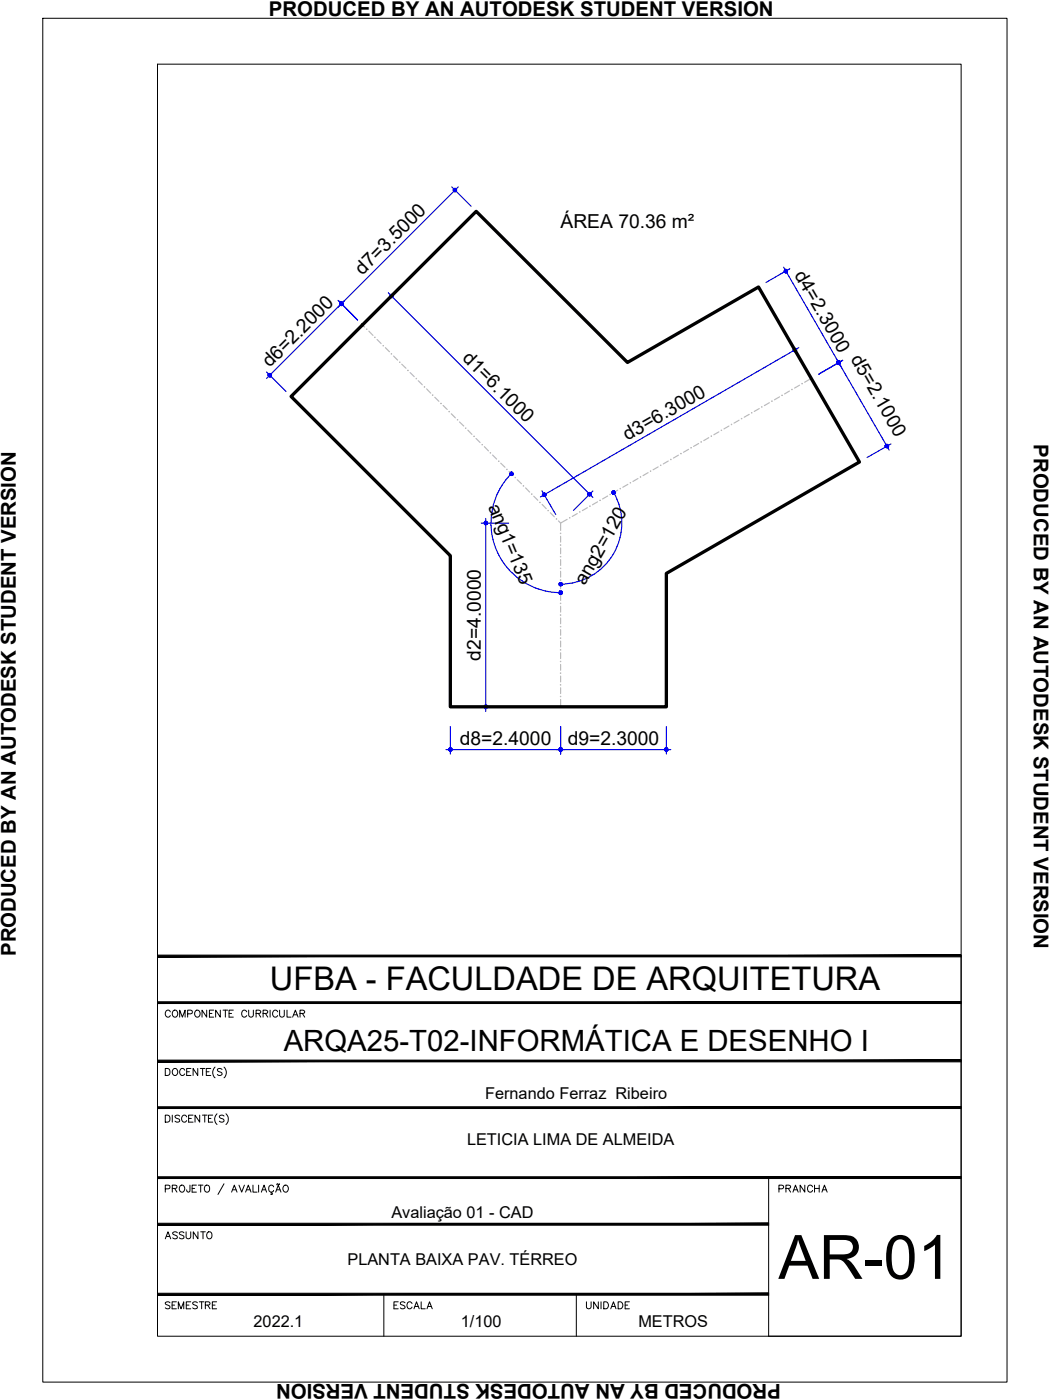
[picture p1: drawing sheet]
<svg xmlns="http://www.w3.org/2000/svg" width="229mm" height="305mm" viewBox="0 0 229 305" stroke-linecap="round" stroke-linejoin="round" font-family="sans-serif">
<!-- layer: ARQ_EIXO CINZA 04 -->
<g fill="none" stroke="#bababa" stroke-width=".25">
<path d="M78.9 70.7l.5 .5M80.3 72.1l.9 .9M82.1 73.9l.9 .9M83.9 75.7l.9 .9M85.7 77.5l.9 .9M87.5 79.3l.9 .9M89.3 81.1l.9 .9M91.1 82.9l.8 .9M92.9 84.7l.9 .9M94.7 86.5l.8 .9M96.5 88.3l.9 .9M98.3 90.1l.8 .9"/>
<path d="M100 91.9l1 .9M101.9 93.6l.8 1M103.6 95.5l.9 .9M105.5 97.2l.8 1M107.2 99.1l.9 .8M147.7 99.1l-1.1 .6M149.9 97.8l-1.1 .7M152.1 96.6l-1.1 .6M154.3 95.3l-1.1 .6M156.5 94l-1.1 .7M158.7 92.8l-1.1 .6M160.9 91.5l-1.1 .6"/>
<path d="M163.1 90.2l-1.1 .6M165.3 88.9l-1.1 .7M167.5 87.7l-1.1 .6M169.7 86.4l-1.1 .6M171.9 85.1l-1.1 .7M174.1 83.9l-1.1 .6M176.6 82.4l-1.4 .8M109 100.8l.9 .9M110.8 102.7l.9 .8M112.6 104.4l.9 .9M114.4 106.2l.9 .9M116.2 108l.9 .9"/>
<path d="M118 109.8l.9 .9M119.8 111.6l.9 .9M121.6 113.4l.4 .5M122 116.8v1.2M122 119.3v1.3M123.5 113.1l-1.5 .8v1.6M125.7 111.8l-1.1 .6M127.9 110.5l-1.1 .7M130.1 109.3l-1.1 .6M132.3 108l-1.1 .6M134.5 106.7l-1.1 .7M136.7 105.5l-1.1 .6"/>
<path d="M138.9 104.2l-1.1 .6M141.1 102.9l-1.1 .6M143.3 101.6l-1.1 .7M145.5 100.4l-1.1 .6M122 121.8v1.3M122 124.4v1.2M122 126.9v1.3M122 129.5v1.2M122 132v1.3M122 134.5v1.3M122 137.1v1.2M122 139.6v1.2"/>
<path d="M122 142.1v1.3M122 144.7v1.2M122 147.2v1.3M122 149.7v1.3M122 152.3v1.6"/>
</g>
<g fill="#bababa" stroke="#bababa" stroke-width=".22">
<path d="M122 149.1h.1z"/>
<path d="M122 141.5h.1z"/>
<path d="M122 126.3h.1z"/>
<path d="M124 112.7h.1z"/>
<path d="M126.2 111.5h.1z"/>
<path d="M130.6 108.9h.1z"/>
<path d="M139.4 103.8h.1z"/>
<path d="M141.6 102.6h.1z"/>
<path d="M148.2 98.8h.1z"/>
<path d="M157 93.7h.1z"/>
<path d="M172.3 84.8h.2z"/>
<path d="M174.5 83.5h.2z"/>
<path d="M119.3 111.2h.1z"/>
<path d="M117.5 109.4h.1z"/>
<path d="M115.7 107.6h.2z"/>
<path d="M108.5 100.4h.2z"/>
<path d="M101.3 93.2h.2z"/>
<path d="M97.7 89.6h.2z"/>
<path d="M95.9 87.8h.2z"/>
<path d="M94.1 86h.2z"/>
<path d="M83.4 75.3h.1z"/>
<circle cx="122.1" cy="151.6" r=".07"/>
<circle cx="122.1" cy="146.5" r=".07"/>
<circle cx="122.1" cy="144" r=".07"/>
<circle cx="122.1" cy="138.9" r=".07"/>
<circle cx="122.1" cy="136.4" r=".07"/>
<circle cx="122.1" cy="133.9" r=".07"/>
<circle cx="122.1" cy="131.3" r=".07"/>
<circle cx="122.1" cy="128.8" r=".07"/>
<circle cx="122.1" cy="123.7" r=".07"/>
<circle cx="122.1" cy="121.2" r=".07"/>
<circle cx="122.1" cy="118.6" r=".07"/>
<circle cx="122.1" cy="116.1" r=".07"/>
<circle cx="128.4" cy="110.2" r=".07"/>
<circle cx="132.9" cy="107.6" r=".07"/>
<circle cx="135.1" cy="106.4" r=".07"/>
<circle cx="137.3" cy="105.1" r=".07"/>
<circle cx="143.9" cy="101.3" r=".07"/>
<circle cx="146.1" cy="100" r=".07"/>
<circle cx="150.5" cy="97.5" r=".07"/>
<circle cx="152.7" cy="96.2" r=".07"/>
<circle cx="154.9" cy="94.9" r=".07"/>
<circle cx="159.3" cy="92.4" r=".07"/>
<circle cx="161.5" cy="91.1" r=".07"/>
<circle cx="163.7" cy="89.9" r=".07"/>
<circle cx="165.9" cy="88.6" r=".07"/>
<circle cx="168.1" cy="87.3" r=".07"/>
<circle cx="170.3" cy="86.1" r=".07"/>
<circle cx="121.2" cy="113" r=".07"/>
<circle cx="114" cy="105.8" r=".07"/>
<circle cx="112.2" cy="104" r=".07"/>
<circle cx="110.4" cy="102.2" r=".07"/>
<circle cx="106.8" cy="98.6" r=".07"/>
<circle cx="105" cy="96.8" r=".07"/>
<circle cx="103.2" cy="95" r=".07"/>
<circle cx="99.6" cy="91.4" r=".07"/>
<circle cx="92.4" cy="84.2" r=".07"/>
<circle cx="90.6" cy="82.4" r=".07"/>
<circle cx="88.8" cy="80.6" r=".07"/>
<circle cx="87" cy="78.9" r=".07"/>
<circle cx="85.2" cy="77" r=".07"/>
<circle cx="81.6" cy="73.4" r=".07"/>
<circle cx="79.9" cy="71.7" r=".07"/>
</g>
<!-- layer: COTA AZUL -->
<g fill="none" stroke="#00f" stroke-width=".25">
<path d="M98.3 40.7l4.3 4.2M99.8 40.7l-26.2 26.1M170.6 58.2l23 39.8M172 58.5l-5.2 3M73.6 65.4l4.3 4.3M75 65.4l-17 17M84.5 63.8l44.6 44.5M85.9 63.8l-4.2 4.2M172.6 75.4l3 5.1M173.9 75.7l-56.3 32.5M183.5 78.4l-5.2 3M58 81l4.3 4.2"/>
<path d="M194 96.6l-5.2 3M104.8 113.9h5.9M105.7 112.9v42M111.3 103.1a15.2 15.2 0 0 0-3.3 16.6 15.2 15.2 0 0 0 14.1 9.3M118 106.8l3 5.2M129.1 106.9l-4.3 4.2M133.6 107.2a13.3 13.3 0 0 1-11.5 20M98 158.2v6M104.8 153.9h5.9M122 158.2v6M145.1 158.2v6M97.1 163.2h48.9"/>
</g>
<!-- layer: 0 -->
<g fill="#00f" stroke="#00f" stroke-width=".22">
<path d="M85 64.2l-.1 .1 .3 .1zM84.9 64.3l.3 .1-.3 .2zM84.9 64.6l.1 .1 .2-.3z"/>
<path d="M85.2 64.4l-.2 .3 .1 .1zM85.2 64.4l.1 .4h-.2zM85.2 64.4l.1 .4 .2-.1z"/>
<path d="M85.2 64.4l.3 .3 .1-.1zM85.2 64.4l.4-.1v.3zM85.2 64.4l.4-.1-.1-.1z"/>
<path d="M85.3 64.1l-.1 .3 .3-.2zM85.1 64.1h.2l-.1 .3zM85 64.2l.2 .2-.1-.3z"/>
<path d="M128.4 107.6l.3 .3v-.2zM128.4 107.6l.3-.1v.2zM128.4 107.6l.3-.1v-.2z"/>
<path d="M128.5 107.2l-.1 .4 .3-.3zM128.3 107.2h.2l-.1 .4zM128.1 107.3l.3 .3-.1-.4z"/>
<path d="M128.1 107.3l-.1 .2 .4 .1zM128 107.5l.4 .1-.4 .1zM128 107.7l.1 .2 .3-.3z"/>
<path d="M128.4 107.6l-.3 .3 .2 .1zM128.4 107.6l.1 .4h-.2zM128.4 107.6l.1 .4 .2-.1z"/>
<path d="M105.6 113.5l.1 .4v-.4zM105.6 113.5l.1 .4-.2-.2zM105.5 113.7l-.1 .2h.3z"/>
<path d="M105.4 113.9l.1 .2 .2-.2zM105.5 114.1l.2-.2-.1 .3zM105.7 113.9l-.1 .3 .1 .1z"/>
<path d="M105.7 113.9v.4l.3-.1zM105.7 113.9l.4 .2-.1 .1zM105.7 113.9l.4 .2v-.2z"/>
<path d="M105.7 113.9h.4v-.2zM106 113.5l.1 .2-.4 .2zM105.7 113.5v.4l.3-.4z"/>
<path d="M105.7 153.9v.4l.3-.1zM105.7 153.9l.4 .2-.1 .1zM105.7 153.9l.4 .2v-.2z"/>
<path d="M105.7 153.9h.4v-.2zM106 153.5l.1 .2-.4 .2zM105.7 153.5v.4l.3-.4z"/>
<path d="M105.6 153.5l.1 .4v-.4zM105.6 153.5l.1 .4-.2-.2zM105.5 153.7l-.1 .2h.3z"/>
<path d="M105.4 153.9l.1 .2 .2-.2zM105.5 154.1l.2-.2-.1 .3zM105.7 153.9l-.1 .3 .1 .1z"/>
<path d="M118.2 107.9l.1 .1 .2-.3zM118.5 107.7v.4l-.2-.1zM118.5 107.7v.4l.2-.1z"/>
<path d="M118.5 107.7l.2 .3 .1-.1zM118.5 107.7h.4l-.1 .2zM118.5 107.7h.4l-.1-.2z"/>
<path d="M118.7 107.4l-.2 .3 .3-.2zM118.5 107.3l.2 .1-.2 .3zM118.3 107.4l.2 .3v-.4z"/>
<path d="M118.3 107.4l-.1 .1 .3 .2zM118.2 107.5l.3 .2h-.4zM118.1 107.7l.1 .2 .3-.2z"/>
<path d="M173.2 75.9l-.1 .3 .3-.2zM173.1 75.8l.1 .1-.1 .3zM172.9 75.9l.2 .3v-.4z"/>
<path d="M172.9 75.9l-.2 .1 .4 .2zM172.7 76l.4 .2h-.4zM172.7 76.2v.2l.4-.2z"/>
<path d="M172.7 76.4l.2 .1 .2-.3zM173.1 76.2v.4l-.2-.1zM173.1 76.2v.4l.1-.1z"/>
<path d="M173.1 76.2l.1 .3 .2-.1zM173.1 76.2h.3v.2zM173.1 76.2h.3v-.2z"/>
<path d="M170.9 58.7l-.1 .1 .3 .2zM170.8 58.8l.3 .2h-.4zM170.7 59l.1 .2 .3-.2z"/>
<path d="M170.8 59.2l.1 .2 .2-.4zM171.1 59v.4h-.2zM171.1 59v.4h.2z"/>
<path d="M171.1 59l.2 .4 .1-.2zM171.1 59h.3v.2zM171.1 59h.3v-.2z"/>
<path d="M171.3 58.7l-.2 .3 .3-.2zM171.1 58.6l.2 .1-.2 .3zM170.9 58.7l.2 .3v-.4z"/>
<path d="M182.6 79l.2 .2 .1-.1zM182.6 79h.4l-.1 .1zM182.6 79h.4l-.1-.3z"/>
<path d="M182.8 78.6l-.2 .4 .3-.3zM182.6 78.6h.2l-.2 .4zM182.4 78.6l.2 .4v-.4z"/>
<path d="M182.2 78.7l.4 .3-.2-.4zM182.2 78.7l.4 .3h-.4zM182.2 79v.1l.4-.1z"/>
<path d="M182.2 79.1l.2 .1 .2-.2zM182.6 79v.3l-.2-.1zM182.6 79v.3l.2-.1z"/>
<path d="M182.2 78.7l.4 .3-.2-.4zM182.2 78.7l.4 .3h-.4zM182.2 79v.1l.4-.1z"/>
<path d="M182.2 79.1l.2 .1 .2-.2zM182.6 79v.3l-.2-.1zM182.6 79v.3l.2-.1z"/>
<path d="M182.6 79l.2 .2 .1-.1zM182.6 79h.4l-.1 .1zM182.6 79h.4l-.1-.3z"/>
<path d="M182.8 78.6l-.2 .4 .3-.3zM182.6 78.6h.2l-.2 .4zM182.4 78.6l.2 .4v-.4z"/>
<path d="M193.1 97.1l.2 .4 .1-.2zM193.1 97.1h.4l-.1 .2zM193.1 97.1h.4l-.1-.2z"/>
<path d="M193.3 96.8l-.2 .3 .3-.2zM193.1 96.7l.2 .1-.2 .3zM192.9 96.8l.2 .3v-.4z"/>
<path d="M192.7 96.9l.4 .2-.2-.3zM192.7 96.9l.4 .2h-.4zM192.7 97.1v.2l.4-.2z"/>
<path d="M192.7 97.3l.2 .2 .2-.4zM193.1 97.1v.4h-.2zM193.1 97.1v.4h.2z"/>
<path d="M74.4 65.7l-.1 .4 .3-.2zM74.2 65.7h.2l-.1 .4zM74 65.9l.3 .2-.1-.4z"/>
<path d="M74 65.9v.1l.3 .1zM74 66l.3 .1-.3 .1zM74 66.2v.2l.3-.3z"/>
<path d="M74 66.4l.2 .1 .1-.4zM74.3 66.1l.1 .4h-.2zM74.3 66.1l.1 .4 .2-.1z"/>
<path d="M74.3 66.1l.3 .3 .1-.2zM74.3 66.1l.4-.1v.2zM74.3 66.1l.4-.1-.1-.1z"/>
<path d="M58.8 81.7l-.3 .3h.1zM58.8 81.7v.3h-.2zM58.8 81.7v.3h.2z"/>
<path d="M58.8 81.7l.2 .3 .1-.2zM58.8 81.7l.3-.1v.2zM58.8 81.7l.3-.1-.1-.2z"/>
<path d="M58.8 81.3v.4l.2-.3zM58.6 81.3h.2v.4zM58.5 81.4l.3 .3-.2-.4z"/>
<path d="M58.5 81.4l-.1 .2 .4 .1zM58.4 81.6l.4 .1-.4 .1zM58.4 81.8l.1 .2 .3-.3z"/>
<path d="M74 66.4l.2 .1 .1-.4zM74.3 66.1l.1 .4h-.2zM74.3 66.1l.1 .4 .2-.1z"/>
<path d="M74.3 66.1l.3 .3 .1-.2zM74.3 66.1l.4-.1v.2zM74.3 66.1l.4-.1-.1-.1z"/>
<path d="M74.4 65.7l-.1 .4 .3-.2zM74.2 65.7h.2l-.1 .4zM74 65.9l.3 .2-.1-.4z"/>
<path d="M74 65.9v.1l.3 .1zM74 66l.3 .1-.3 .1zM74 66.2v.2l.3-.3z"/>
<path d="M99.1 41v.4l.2-.3zM99 41h.1v.4zM98.8 41.1l.3 .3-.1-.4z"/>
<path d="M98.8 41.1l-.1 .2 .4 .1zM98.7 41.3l.4 .1-.4 .1zM98.7 41.5l.1 .2 .3-.3z"/>
<path d="M99.1 41.4l-.3 .3h.2zM99.1 41.4v.3h-.1zM99.1 41.4v.3h.2z"/>
<path d="M99.1 41.4l.2 .3 .1-.2zM99.1 41.4l.3-.1v.2zM99.1 41.4l.3-.1-.1-.2z"/>
<path d="M122 163.2h.4v-.2zM122.3 162.9l.1 .1-.4 .2zM122 162.8v.4l.3-.3z"/>
<path d="M121.9 162.9l.1 .3v-.4zM121.9 162.9l.1 .3-.2-.2zM121.8 163l-.1 .2h.3z"/>
<path d="M121.7 163.2l.1 .2 .2-.2zM121.8 163.4l.2-.2-.1 .3zM122 163.2l-.1 .3 .1 .1z"/>
<path d="M122 163.2v.4l.3-.1zM122 163.2l.4 .2-.1 .1zM122 163.2l.4 .2v-.2z"/>
<path d="M97.7 163.2v.2l.3-.2zM97.7 163.4l.3-.2-.1 .3zM98 163.2l-.1 .3 .1 .1z"/>
<path d="M98 163.2v.4l.3-.1zM98 163.2l.4 .2-.1 .1zM98 163.2l.4 .2v-.2z"/>
<path d="M98 163.2h.4v-.2zM98.3 162.9l.1 .1-.4 .2zM98 162.8v.4l.3-.3z"/>
<path d="M97.9 162.9l.1 .3v-.4zM97.9 162.9l.1 .3-.3-.2zM97.7 163v.2h.3z"/>
<path d="M145.1 163.2h.4l-.1-.2zM145.2 162.9l.2 .1-.3 .2zM145.1 162.8v.4l.1-.3z"/>
<path d="M144.9 162.9l.2 .3v-.4zM144.9 162.9l.2 .3-.4-.2zM144.7 163v.2h.4z"/>
<path d="M144.7 163.2v.2l.4-.2zM144.7 163.4l.4-.2-.2 .3zM145.1 163.2l-.2 .3 .2 .1z"/>
<path d="M145.1 163.2v.4l.1-.1zM145.1 163.2l.3 .2-.2 .1zM145.1 163.2l.3 .2 .1-.2z"/>
<path d="M121.7 163.2l.1 .2 .2-.2zM121.8 163.4l.2-.2-.1 .3zM122 163.2l-.1 .3 .1 .1z"/>
<path d="M122 163.2v.4l.3-.1zM122 163.2l.4 .2-.1 .1zM122 163.2l.4 .2v-.2z"/>
<path d="M122 163.2h.4v-.2zM122.3 162.9l.1 .1-.4 .2zM122 162.8v.4l.3-.3z"/>
<path d="M121.9 162.9l.1 .3v-.4zM121.9 162.9l.1 .3-.2-.2zM121.8 163l-.1 .2h.3z"/>
<path d="M111.5 102.8l-.2 .4 .3-.3zM111.3 102.8h.2l-.2 .4zM111.1 102.9l.2 .3v-.4z"/>
<path d="M111.1 102.9l-.1 .2 .3 .1zM111 103.1l.3 .1-.3 .1zM111 103.3l.1 .1 .2-.2z"/>
<path d="M111.3 103.2l-.2 .2 .2 .1zM111.3 103.2l.2 .3h-.2zM111.3 103.2l.2 .3 .1-.1z"/>
<path d="M111.3 103.2l.3 .2 .1-.1zM111.3 103.2l.4-.1v.2zM111.3 103.2l.4-.1-.1-.2z"/>
<path d="M122 129h.4v-.1zM122.3 128.7l.1 .2-.4 .1zM122 128.7v.3l.3-.3z"/>
<path d="M121.9 128.7l.1 .3v-.3zM121.9 128.7l.1 .3-.2-.1zM121.8 128.9l-.1 .1h.3z"/>
<path d="M121.7 129l.1 .2 .2-.2zM121.8 129.2l.2-.2-.1 .4zM122 129l-.1 .4h.1z"/>
<path d="M122 129v.4h.3zM122 129l.4 .2-.1 .2zM122 129l.4 .2v-.2z"/>
<path d="M121.7 127.2l.1 .2 .2-.2zM121.8 127.4l.2-.2-.1 .3zM122 127.2l-.1 .3 .1 .1z"/>
<path d="M122 127.2v.4l.3-.1zM122 127.2l.4 .2-.1 .1zM122 127.2l.4 .2v-.2z"/>
<path d="M122 127.2h.4v-.2zM122.3 126.9l.1 .1-.4 .2zM122 126.8v.4l.3-.3z"/>
<path d="M121.9 126.9l.1 .3v-.4zM121.9 126.9l.1 .3-.2-.2zM121.8 127l-.1 .2h.3z"/>
<path d="M133.4 106.9l-.1 .2 .3 .1zM133.3 107.1l.3 .1h-.4zM133.2 107.2l.1 .2 .3-.2z"/>
<path d="M133.3 107.4l.1 .2 .2-.4zM133.6 107.2v.4h-.2zM133.6 107.2v.4h.2z"/>
<path d="M133.6 107.2l.2 .4 .1-.2zM133.6 107.2h.4l-.1 .2zM133.6 107.2h.4l-.1-.1z"/>
<path d="M133.8 106.9l-.2 .3 .3-.1zM133.6 106.8l.2 .1-.2 .3zM133.4 106.9l.2 .3v-.4z"/>
</g>
<path d="M78.9 70.7l24.8-24.7 32.9 32.9 28.5-16.4 22 38.1-42 24.2v29.1h-47.1v-32.9l-34.6-34.7z" fill="none" stroke="#000" stroke-width=".72"/>
<!-- layer: MRG_EXTERNA -->
<path d="M9.3 4h209.9v296.9h-209.9z" fill="none" stroke="#000" stroke-width=".22"/>
<!-- layer: MRG_INTERNA -->
<path d="M34.3 14h175v276.9h-175z" fill="none" stroke="#000" stroke-width=".22"/>
<!-- layer: SIMB_01 -->
<g fill="#000" stroke="#000" stroke-width=".22">
<path d="M34.3 218.1v.4l175-.4zM34.3 218.5l175-.4v.4z"/>
<path d="M34.3 207.9v.4l175-.4zM34.3 208.3l175-.4v.4z"/>
<path d="M34.3 230.8v.4l175-.4zM34.3 231.2l175-.4v.4z"/>
<path d="M34.3 256.2v.4l175-.4zM34.3 256.6l175-.4v.4z"/>
<path d="M34.3 241v.3l175-.3zM34.3 241.3l175-.3v.3z"/>
<path d="M34.3 266.3v.4l133-.4zM34.3 266.7l133-.4v.4z"/>
<path d="M34.3 282h133v-.4zM34.3 281.6h133l-133 .4z"/>
</g>
<g fill="none" stroke="#000" stroke-width=".22">
<path d="M45 219.9v1.5l-1-1.5v1.5M46.5 219.9h-.9v1.5h.9M48 219.9v1.5l-1.1-1.5v1.5M48.6 219.9h1M49.1 219.9v1.5M50.8 219.9h-.9v1.5h.9M54.1 219.9v1.1l.5 .4h.3l.3-.4v-1.1M58.8 219.9v1.5M60.9 219.9v1.1l.4 .4 .5-.2 .1-1.3M62.5 219.9v1.5h.9M209.3 208.1v82.8h-42v-34.5M36 232.6h.5a.82 .82 0 0 1 .5 .8 .82 .82 0 0 1-.5 .7h-.5z"/>
<path d="M37.1 220.3a.56 .56 0 0 0-.7-.4 .56 .56 0 0 0-.4 .6 .63 .63 0 0 0 .2 .8 .63 .63 0 0 0 .9-.2M37.7 220.1a.72 .72 0 0 1 1 .2 .72 .72 0 0 1-.3 1.1 .72 .72 0 0 1-.9-.4 .72 .72 0 0 1 .2-.9zM37.7 232.8a.72 .72 0 0 1 1 .2 .72 .72 0 0 1-.3 1.1 .72 .72 0 0 1-.9-.4 .72 .72 0 0 1 .2-.9zM39.1 221.4v-1.5l.6 1.5 .6-1.5v1.5M40.2 233a.56 .56 0 0 0-.6-.4 .56 .56 0 0 0-.5 .6 .63 .63 0 0 0 .3 .8 .63 .63 0 0 0 .8-.2M40.6 233.3h.6M40.9 220.7l.9-.1v-.5l-.3-.2h-.6v1.5M41.6 232.6h-1v1.5h1M42.7 220a.71 .71 0 0 1 .9 .7 .71 .71 0 0 1-.9 .7l-.3-.5v-.4zM43.1 232.6v1.5l-1.1-1.5v1.5M43.6 232.6h1M44.1 232.6v1.5"/>
<path d="M44.9 233.3h.6M45.6 220.6h.5M45.9 232.6h-1v1.5h1M46.8 232.3a1.57 1.57 0 0 0 0 2.4M48.3 232.8l-.3-.2-.7 .2 .2 .4 .5 .2 .3 .3v.2l-.3 .2-.7-.2M48.8 232.3a1.57 1.57 0 0 1 0 2.4M49.9 220.6h.5M53.7 220.3a.56 .56 0 0 0-.6-.4 .56 .56 0 0 0-.5 .6 .63 .63 0 0 0 .3 .8 .63 .63 0 0 0 .8-.2M55.8 220.6h.8l.2-.4-.4-.3h-.6v1.5M56.3 220.6l.5 .8M57.3 220.6h.8l.2-.4-.4-.3h-.6v1.5M57.8 220.6l.5 .8"/>
<path d="M60.5 220.3a.56 .56 0 0 0-.7-.4 .56 .56 0 0 0-.4 .6 .63 .63 0 0 0 .2 .8 .63 .63 0 0 0 .9-.2M63.7 221.4l.6-1.5 .6 1.5M63.9 220.9h.7M65.3 220.6h.9l.1-.4-.3-.3h-.7v1.5M65.8 220.6l.5 .8M36 242.8h.5a.82 .82 0 0 1 .5 .7 .82 .82 0 0 1-.5 .8h-.5zM36 258.8l.9-.1 .1-.6-1-.1v1.5M37.5 258.7l1-.1v-.5l-1-.1v1.5M37.5 242.8v1.5M38 258.7l.5 .8M39.1 243l-.3-.2-.7 .2 .2 .4 .7 .3 .1 .2v.2l-.3 .2-.7-.2M39.2 258.2a.72 .72 0 0 1 1 .2 .72 .72 0 0 1-.3 1.1 .72 .72 0 0 1-.9-.4 .72 .72 0 0 1 .2-.9z"/>
<path d="M40.6 243.2a.56 .56 0 0 0-.6-.4 .56 .56 0 0 0-.5 .6 .63 .63 0 0 0 .3 .8 .63 .63 0 0 0 .8-.2M41.1 243.5h.6M41.4 258l-.1 1.4-.4 .1-.2-.1-.1-.4M41.8 258.7h.6M42 242.8h-.9v1.5h.9M42.8 258h-1v1.5h1M43.2 258h1M43.5 242.8v1.5l-1-1.5v1.5M43.7 258v1.5M44.1 242.8h1M44.6 242.8v1.5M44.6 258.2a.63 .63 0 0 1 .8-.1 .63 .63 0 0 1 .2 .9 .57 .57 0 0 1-.5 .6 .57 .57 0 0 1-.6-.6z"/>
<path d="M45.4 243.5h.5M46.3 242.8h-.9v1.5h.9M47.2 242.5a1.57 1.57 0 0 0 0 2.3M48.8 243l-.4-.2-.6 .2 .1 .4 .7 .3 .2 .2v.2l-.4 .2-.6-.2M48.8 257.7l-1.3 2.4M49.2 242.5a1.57 1.57 0 0 1 0 2.3M50.4 259.5l.6-1.5 .6 1.5M50.7 259h.7M52 258l.6 1.5 .6-1.5M53.5 259.5l.6-1.5 .6 1.5M53.7 259h.7M55.1 258v1.5h.9"/>
<path d="M56.3 258v1.5M56.9 259.5l.6-1.5 .5 1.5M57.1 259h.7M59.1 259.5v.3l.2 .2h-.4M59.6 258.4a.6 .6 0 0 0-.9-.3 .6 .6 0 0 0-.2 .9 .54 .54 0 0 0 .4 .5 .54 .54 0 0 0 .7-.3M60 259.5l.6-1.5 .6 1.5M60.2 259h.8M60.3 257.8l-.1 .1M60.3 257.8h.2M60.5 257.8l.1 .1M60.6 257.9h.2M60.9 257.7l-.1 .2"/>
<path d="M61.8 258.2a.72 .72 0 0 1 1 .2 .72 .72 0 0 1-.3 1.1 .72 .72 0 0 1-.9-.4 .72 .72 0 0 1 .2-.9zM83.6 281.8v9.1M125.5 281.8v9.1"/>
</g>
<text font-size="13.3" x="169.5" y="278.4">AR-01</text>
<text font-size="7.1" x="58.8" y="215.6">UFBA - FACULDADE DE ARQUITETURA</text>
<text font-size="6.4" x="61.8" y="228.9">ARQA25-T02-INFORMÁTICA E DESENHO I</text>
<g font-size="4.4">
<text x="58.5" y="3.6">PRODUCED BY AN AUTODESK STUDENT VERSION</text>
<text x="225.1" y="96.7" transform="rotate(90 225.1 96.7)">PRODUCED BY AN AUTODESK STUDENT VERSION</text>
<text x="3.5" y="208.2" transform="rotate(-90 3.5 208.2)">PRODUCED BY AN AUTODESK STUDENT VERSION</text>
<text x="168.3" y="260.7">PRANCHA</text>
<text x="34.9" y="270.9">ASSUNTO</text>
<text x="34.9" y="286.1">SEMESTRE</text>
<text x="84.7" y="286.1">ESCALA</text>
<text x="126.3" y="286.1">UNIDADE</text>
<text x="170" y="301.3" transform="rotate(-180 170 301.3)">PRODUCED BY AN AUTODESK STUDENT VERSION</text>
</g>
<g font-size="4.2">
<text x="122" y="49.7">ÁREA 70.36 m²</text>
<text x="172.8" y="59.9" transform="rotate(60 172.8 59.9)">d4=2.3000</text>
<text x="78.9" y="60" transform="rotate(-45 78.9 60)">d7=3.5000</text>
<text x="58.8" y="80.2" transform="rotate(-45 58.8 80.2)">d6=2.2000</text>
<text x="100.5" y="78.2" transform="rotate(45 100.5 78.2)">d1=6.1000</text>
<text x="185.1" y="78.1" transform="rotate(60 185.1 78.1)">d5=2.1000</text>
<text x="136.7" y="96" transform="rotate(-30 136.7 96)">d3=6.3000</text>
<text x="106.2" y="110.3" transform="rotate(68 106.2 110.3)">ang1=135</text>
<text x="127.3" y="127.7" transform="rotate(-60 127.3 127.7)">ang2=120</text>
<text x="104.7" y="143.8" transform="rotate(-90 104.7 143.8)">d2=4.0000</text>
<text x="100.1" y="162.1">d8=2.4000</text>
<text x="123.6" y="162.1">d9=2.3000</text>
</g>
<g font-size="3.5">
<text x="105.6" y="239.3">Fernando Ferraz Ribeiro</text>
<text x="101.7" y="249.3">LETICIA LIMA DE ALMEIDA</text>
<text x="85.2" y="265.2">Avaliação 01 - CAD</text>
<text x="75.6" y="275.4">PLANTA BAIXA PAV. TÉRREO</text>
<text x="55.2" y="289">2022.1</text>
<text x="100.3" y="289">1/100</text>
<text x="139" y="289">METROS</text>
</g>
</svg>
